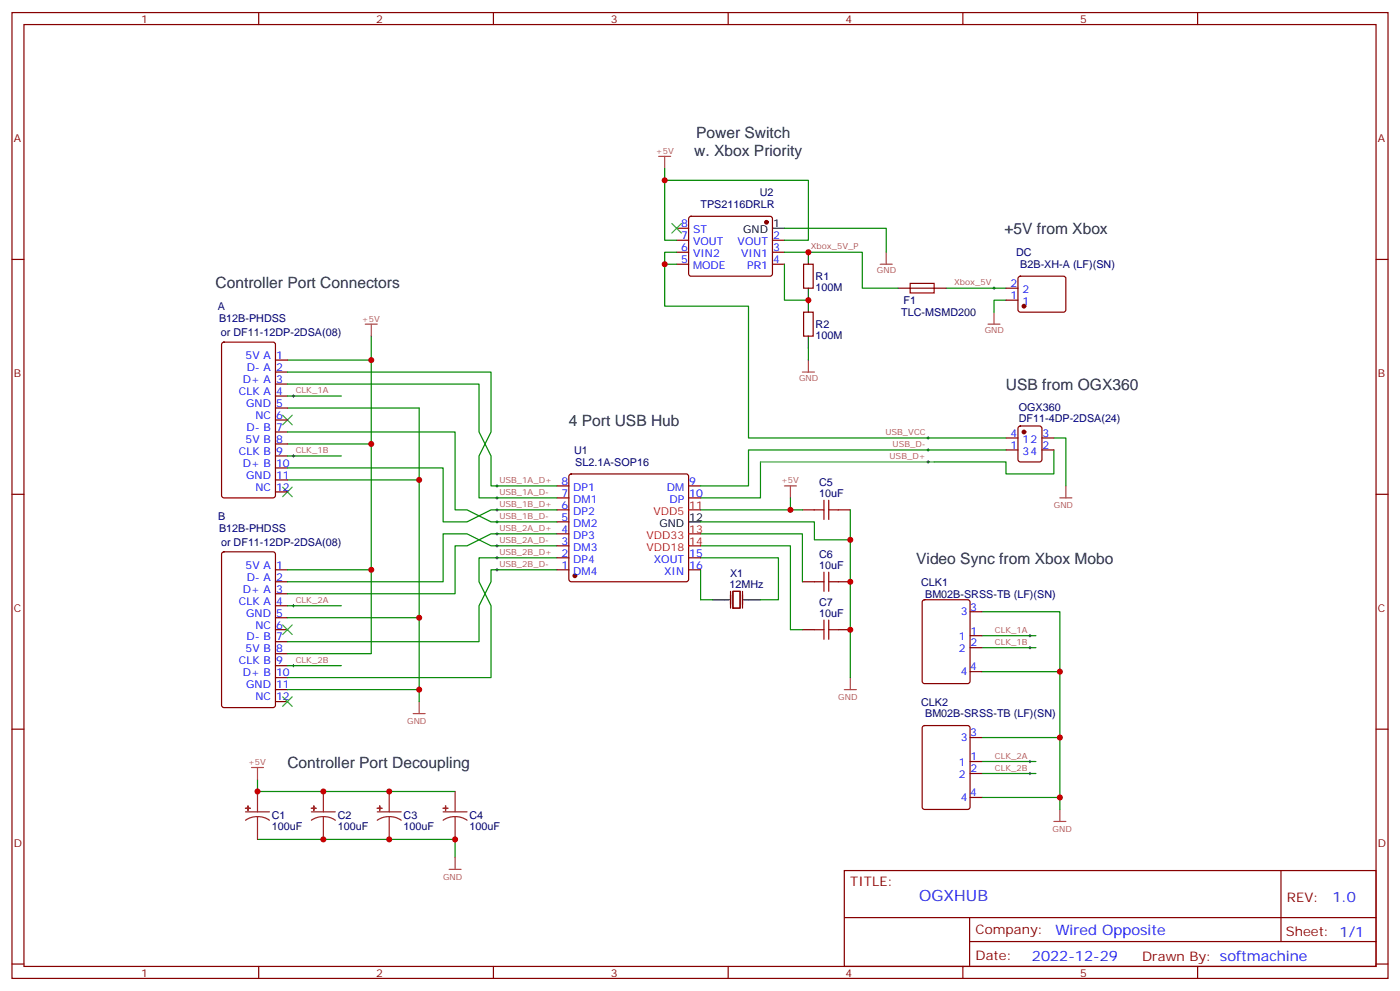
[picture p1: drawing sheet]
<svg xmlns="http://www.w3.org/2000/svg" width="412mm" height="292mm" viewBox="0 0 412 292" stroke-linecap="round" stroke-linejoin="round" font-family="sans-serif">
<g fill="none" stroke="#870000" stroke-width=".35">
<path d="M3.5 3.7h405.4v284.3h-405.4zM7.1 7.2h398.2v277.3h-398.2zM76.2 3.7v3.5M145.3 3.7v3.5M214.5 3.7v3.5M283.6 3.7v3.5M352.8 3.7v3.5M3.5 76.4h3.6M199.3 70.7h3.5M199.3 74.3h3.5M199.3 77.8h3.5M199.3 67.2h3.5"/>
<path d="M203.1 63.9l.5-.2h23.2l.5 .2 .2 .5v16.5l-.7 .4-23.5-.1-.5-.6v-16.2zM227.5 70.7h3.6M227.5 74.3h3.6M227.5 77.8h3.6M236.7 77.8h2.8v7h-2.8zM405.3 76.4h3.6M236.7 91.9h2.8v7.1h-2.8zM264.6 84.8h14.1M296.3 84.8h3.6M296.3 88.4h3.6M300.1 81.5l.5-.2h12.7l.5 .2 .2 .5-.1 9.5-.6 .4-13-.1-.4-.6v-9.2zM65.5 100.9l.5-.2h14.4l.7 .4v44.8l-.4 .6-14.7 .1-.7-.5v-44.7z"/>
<path d="M81.1 106h3.6M81.1 113.1h3.6M81.1 116.6h3.6M81.1 109.5h3.6M81.1 137.8h3.6M81.1 120.1h3.6M81.1 130.7h3.6M81.1 127.2h3.6M81.1 123.6h3.6M81.1 134.2h3.6M167.8 139.7l.5-.2h33.8l.5 .2 .2 .5v30.4l-.2 .5-.5 .2h-33.8l-.5-.3-.2-.4v-30.4zM296.3 128.9h3.6"/>
<path d="M296.3 132.5h3.6M300.1 125.6l.5-.2h5.6l.7 .4v9.5l-.4 .6-5.9 .1-.7-.5v-9.4zM306.9 128.9h3.5M306.9 132.5h3.5M3.5 145.5h3.6M81.1 144.8h3.6M81.1 141.3h3.6M164 150.1h3.6M164 157.2h3.6M164 153.6h3.6M164 146.6h3.6M164 143.1h3.6"/>
<path d="M202.8 146.6h3.6M202.8 143.1h3.6M236.4 150.1h3.5M246.9 150.1h3.6M405.3 145.5h3.6M65.5 162.7l.5-.2h14.4l.7 .4v44.7l-.4 .7h-14.7l-.7-.4v-44.7zM81.1 171.3h3.6M81.1 167.7h3.6M81.1 174.8h3.6M81.1 178.3h3.6M164 167.7h3.6M164 164.2h3.6"/>
<path d="M164 160.7h3.6M202.8 167.7h3.6M202.8 164.2h3.6M215.2 174.1v4.9M215.9 174.1h2.1v4.9h-2.1zM218.7 174.1v4.9M236.4 171.3h3.5M246.9 171.3h3.6M271.9 176.8l.4-.2h12.7l.7 .4 .1 23.6-.5 .6-13 .1-.6-.5-.1-23.5zM81.1 185.4h3.6M81.1 199.5h3.6M81.1 181.9h3.6"/>
<path d="M81.1 192.4h3.6M81.1 188.9h3.6M81.1 196h3.6M236.4 185.4h3.5M246.9 185.4h3.6M285.8 187.1h3.5M285.8 190.7h3.5M285.8 180.1h3.5M285.8 197.7h3.5M3.5 214.7h3.6M81.1 206.6h3.6M81.1 203h3.6"/>
<path d="M271.9 213.8l.4-.2h12.7l.7 .4 .1 23.6-.5 .6-13 .1-.6-.5-.1-23.5zM285.8 217.1h3.5M405.3 214.7h3.6M285.8 224.2h3.5M285.8 227.7h3.5M285.8 234.8h3.5M248.7 256.3h156.6v28.2h-156.6zM377.3 256.3v20.9M248.7 270.1h156.5M285.6 277.2h119.6M285.6 270.1v14.2M3.5 283.8h3.6"/>
<path d="M76.2 284.5v3.5M145.3 284.5v3.5M214.5 284.5v3.5M283.6 284.5v3.5M352.8 284.5v3.5M405.3 283.8h3.6"/>
</g>
<g fill="none" stroke="#008700" stroke-width=".35">
<path d="M195.8 49.6v3.5M195.8 77.8h3.5M199.3 70.7h-3.5v-17.6h42.3v17.6h-7M199.3 74.3h-3.5v15.8h24.7v38.8h75.8M231.1 74.3h22.9v10.5h10.6M231.1 77.8v10.6h7M231.1 67.2h30v7.1M109.4 99v31.7M278.7 84.8h17.6M296.3 88.4h-3.5v3.5M84.7 109.5h59.9v17.7l-3.5 7v12.4h22.9M84.7 113.1h56.4v14.1l3.5 7v8.9h19.4"/>
<path d="M84.7 106h24.7M84.7 116.6h15.8M238.1 102.5v3.5M84.7 130.7h24.7v37M84.7 137.8h45.8v15.8h7.1l7-3.5h19.4M84.7 127.2h49.4v22.9h3.5l7 3.5h19.4M84.7 120.1h38.8v86.5M84.7 134.2h15.8M224 136v10.6h-17.6M296.3 132.5h-75.8v10.6h-14.1M310.4 132.5v7h-14.1v-3.5h-21.1M310.4 128.9h3.6v14.2"/>
<path d="M84.7 141.3h38.8M164 157.2h-19.4l-7 3.5h-3.5v14.1h-49.4M206.4 157.2h30v14.1M206.4 153.6h33.5v5.3h10.6M206.4 150.1h30M232.8 146.6v3.5M250.5 150.1v49.4M84.7 167.7h24.7M84.7 178.3h15.8M109.4 167.7v24.7h-24.7M164 164.2h-22.9v7.1l3.5 7v21.2h-59.9M164 167.7h-19.4v3.6l-3.5 7v10.6h-56.4"/>
<path d="M164 160.7h-19.4l-7-3.5h-7.1v14.1h-45.8M206.4 160.7h26.4v24.7h3.6M206.4 164.2h22.9v12.4h-5.3M206.4 167.7v8.9h3.5M84.7 181.9h38.8M84.7 196h15.8M289.3 180.1h22.9v54.7h-22.9M289.3 197.7h22.9M289.3 190.7h15.9M289.3 187.1h15.9M84.7 203h38.8M289.3 217.1h22.9"/>
<path d="M75.8 229.5v3.5h58.3M289.3 227.7h15.9M289.3 224.2h15.9M312.2 234.8v3.5M75.8 247.1h58.3v5.3"/>
</g>
<g fill="none" stroke="#a10000" stroke-width=".35">
<path d="M268.1 83.4h7.1v2.9h-7.1zM239.9 150.1h2.8M242.7 147.3v5.6M244.1 147.3v5.6M244.1 150.1h2.8M239.9 171.3h2.8M242.7 168.5v5.6M244.1 168.5v5.6M244.1 171.3h2.8M239.9 185.4h2.8M242.7 182.6v5.6M244.1 185.4h2.8"/>
<path d="M244.1 182.6v5.6"/>
</g>
<g fill="none" stroke="#a64a4a" stroke-width=".35">
<path d="M194 46h3.6M195.8 46v3.6M259.3 77.8h3.5M261.1 74.3v3.5M107.6 95.4h3.5M109.4 95.4v3.6M291 95.4h3.6M292.8 91.9v3.5M236.4 109.5h3.5M238.1 106v3.5M231.1 143.1h3.5M232.8 143.1v3.5"/>
<path d="M312.2 146.6h3.5M314 143.1v3.5M250.5 199.5v3.5M121.7 210.1h3.5M123.5 206.6v3.5M248.7 203h3.5M74.1 226h3.5M75.8 226v3.5M312.2 238.3v3.5M132.3 255.9h3.5M134.1 252.4v3.5M310.4 241.8h3.6"/>
</g>
<g fill="none" stroke="#000" stroke-width=".29">
<path d="M237.8 74.3h.7M238.1 73.9v.7M292.5 84.8h.7M292.8 84.5v.7M86.1 116.6h.7M86.4 116.2v.7M86.1 134.2h.7M86.4 133.9v.7M273 136h.8M273 132.5h.8M273 128.9h.8M273.4 128.6v.7"/>
<path d="M273.4 132.1v.7M273.4 135.6v.7M146 143.1h.8M146 146.6h.8M146 150.1h.8M146 153.6h.8M146 157.2h.8M146.4 142.7v.7M146.4 146.2v.7M146.4 149.8v.7M146.4 153.3v.7M146.4 156.8v.7"/>
<path d="M86.1 178.3h.7M86.4 178v.7M146 160.7h.8M146 164.2h.8M146 167.7h.8M146.4 160.3v.7M146.4 163.9v.7M146.4 167.4v.7M86.1 196h.7M86.4 195.6v.7M303 190.7h.7M303 187.1h.7"/>
<path d="M303.4 186.8v.7M303.4 190.3v.7M303 227.7h.7M303 224.2h.7M303.4 223.8v.7M303.4 227.4v.7"/>
</g>
<path d="M197.9 65.8l2.8 2.8M200.7 65.8l-2.8 2.8M83.3 122.2l2.8 2.9M86.1 122.2l-2.8 2.9M83.3 143.4l2.8 2.8M86.1 143.4l-2.8 2.8M83.3 184l2.8 2.8M86.1 184l-2.8 2.8M83.3 205.1l2.8 2.9M86.1 205.1l-2.8 2.9" fill="none" stroke="#3c3" stroke-width=".35"/>
<g fill="#870000" stroke="#870000" stroke-width=".35">
<circle cx="169.3" cy="169.5" r=".53"/>
<circle cx="225.8" cy="65.4" r=".53"/>
<circle cx="301.6" cy="90.1" r=".53"/>
<circle cx="301.6" cy="127.2" r=".53"/>
</g>
<path d="M202.8 150.1h3.6M202.8 157.2h3.6M202.8 160.7h3.6" fill="none" stroke="#f00" stroke-width=".35"/>
<path d="M227.5 67.2h3.6M238.1 74.3v3.5M238.1 84.8v7.1M238.1 99v3.5M202.8 153.6h3.6M209.9 176.6h4.9M219.1 176.6h4.9" fill="none" stroke="#000" stroke-width=".35"/>
<path d="M224 136h51.2" fill="none" stroke="#4aa64a" stroke-width=".35"/>
<g fill="none" stroke="#8c2424" stroke-width=".35">
<path d="M72.3 239h7.1M75.8 233v6M91.7 239h7.1M95.2 233v6M111.1 239h7.1M114.7 233v6M130.5 239h7.1M134.1 233v6M75.8 240.4l1.9 .3 1.7 .8M75.8 240.4l-1.8 .3-1.7 .8M75.8 240.4v6.7M95.2 240.4l1.9 .3 1.7 .8"/>
<path d="M95.2 240.4l-1.8 .3-1.7 .8M95.2 240.4v6.7M114.7 240.4l1.8 .3 1.7 .8M114.7 240.4l-1.9 .3-1.7 .8M114.7 240.4v6.7M134.1 240.4l1.8 .3 1.7 .8M134.1 240.4l-1.9 .3-1.7 .8M134.1 240.4v6.7"/>
</g>
<g fill="#8c2424" stroke="#8c2424" stroke-width=".35">
<path d="M72.3 237.9l1.4 .1z"/>
<path d="M73 237.2l.1 1.5z"/>
<path d="M91.7 237.9l1.4 .1z"/>
<path d="M92.4 237.2l.1 1.5z"/>
<path d="M111.1 237.9l1.4 .1z"/>
<path d="M111.8 237.2l.1 1.5z"/>
<path d="M130.5 237.9l1.4 .1z"/>
<path d="M131.2 237.2l.1 1.5z"/>
</g>
<g fill="#c00">
<circle cx="250.5" cy="185.4" r=".88"/>
<circle cx="250.5" cy="171.3" r=".88"/>
<circle cx="312.2" cy="197.7" r=".88"/>
<circle cx="312.2" cy="217.1" r=".88"/>
<circle cx="109.4" cy="106" r=".88"/>
<circle cx="250.5" cy="158.9" r=".88"/>
<circle cx="232.8" cy="150.1" r=".88"/>
<circle cx="123.5" cy="141.3" r=".88"/>
<circle cx="123.5" cy="181.9" r=".88"/>
<circle cx="123.5" cy="203" r=".88"/>
<circle cx="109.4" cy="130.7" r=".88"/>
<circle cx="109.4" cy="167.7" r=".88"/>
<circle cx="195.8" cy="53.1" r=".88"/>
<circle cx="195.8" cy="77.8" r=".88"/>
<circle cx="238.1" cy="88.4" r=".88"/>
<circle cx="238.1" cy="74.3" r=".88"/>
<circle cx="312.2" cy="234.8" r=".88"/>
<circle cx="75.8" cy="233" r=".88"/>
<circle cx="95.3" cy="233" r=".88"/>
<circle cx="95.3" cy="247.1" r=".88"/>
<circle cx="114.7" cy="233" r=".88"/>
<circle cx="114.7" cy="247.1" r=".88"/>
<circle cx="134.1" cy="247.1" r=".88"/>
</g>
<g font-size="4.6" fill="#333">
<text x="205.1" y="40.7">Power Switch</text>
<text x="204.5" y="46">w. Xbox Priority</text>
<text x="295.9" y="69">+5V from Xbox</text>
<text x="63.5" y="84.8">Controller Port Connectors</text>
<text x="296.3" y="114.8">USB from OGX360</text>
<text x="167.6" y="125.4">4 Port USB Hub</text>
<text x="269.9" y="166">Video Sync from Xbox Mobo</text>
<text x="84.7" y="226">Controller Port Decoupling</text>
</g>
<text font-size="4.6" fill="#00f" x="270.8" y="265.3">OGXHUB</text>
<g font-size="4.2" fill="#00f">
<text x="392.5" y="265.6">1.0</text>
<text x="310.9" y="275.1">Wired Opposite</text>
<text x="304" y="282.9">2022-12-29</text>
</g>
<g font-size="3.9" fill="#800">
<text x="250.5" y="260.9">TITLE:</text>
<text x="379.1" y="265.6">REV:</text>
<text x="287.4" y="275.1">Company:</text>
<text x="378.7" y="275.7">Sheet: 1/1</text>
<text x="287.4" y="282.8">Date:</text>
<text x="336.4" y="282.8">Drawn By: softmachine</text>
</g>
<g font-size="3.2" fill="#800">
<text x="41.6" y="6.7">1</text>
<text x="110.8" y="6.7">2</text>
<text x="179.9" y="6.7">3</text>
<text x="249.1" y="6.7">4</text>
<text x="318.2" y="6.7">5</text>
<text x="4.1" y="41.8">A</text>
<text x="405.9" y="41.8">A</text>
<text x="4.1" y="110.9">B</text>
<text x="405.9" y="110.9">B</text>
<text x="4.1" y="180.1">C</text>
<text x="405.9" y="180.1">C</text>
<text x="4.1" y="249.2">D</text>
<text x="405.9" y="249.2">D</text>
<text x="41.6" y="287.5">1</text>
<text x="110.8" y="287.5">2</text>
<text x="179.9" y="287.5">3</text>
<text x="249.1" y="287.5">4</text>
<text x="318.2" y="287.5">5</text>
</g>
<g font-size="3.2" fill="#000080">
<text x="223.8" y="57.8">U2</text>
<text x="206.3" y="61.3">TPS2116DRLR</text>
<text x="299.3" y="75.4">DC</text>
<text x="240.2" y="82.5">R1</text>
<text x="300.6" y="79">B2B-XH-A (LF)(SN)</text>
<text x="240.2" y="85.6">100M</text>
<text x="266.2" y="89.5">F1</text>
<text x="64.2" y="91.3">A</text>
<text x="64.5" y="94.8">B12B-PHDSS</text>
<text x="265.5" y="93">TLC-MSMD200</text>
<text x="65.1" y="99">or DF11-12DP-2DSA(08)</text>
<text x="240.2" y="99.8">100M</text>
<text x="240.2" y="96.6">R2</text>
<text x="300.1" y="124.2">DF11-4DP-2DSA(24)</text>
<text x="300.1" y="121">OGX360</text>
<text x="169.1" y="133.6">U1</text>
<text x="169.5" y="137.1">SL2.1A-SOP16</text>
<text x="241.3" y="143.1">C5</text>
<text x="241.3" y="146.2">10uF</text>
<text x="64.2" y="153">B</text>
<text x="64.5" y="156.5">B12B-PHDSS</text>
<text x="65.1" y="160.7">or DF11-12DP-2DSA(08)</text>
<text x="241.3" y="167.4">10uF</text>
<text x="241.3" y="164.3">C6</text>
<text x="214.9" y="173">12MHz</text>
<text x="215" y="169.9">X1</text>
<text x="271.3" y="172.4">CLK1</text>
<text x="241.3" y="178.4">C7</text>
<text x="272.5" y="175.9">BM02B-SRSS-TB (LF)(SN)</text>
<text x="241.3" y="181.5">10uF</text>
<text x="271.3" y="207.7">CLK2</text>
<text x="272.5" y="211.2">BM02B-SRSS-TB (LF)(SN)</text>
<text x="80.1" y="244.4">100uF</text>
<text x="80.1" y="241.2">C1</text>
<text x="99.5" y="244.4">100uF</text>
<text x="99.5" y="241.2">C2</text>
<text x="118.9" y="244.4">100uF</text>
<text x="118.9" y="241.2">C3</text>
<text x="138.3" y="244.4">100uF</text>
<text x="138.3" y="241.2">C4</text>
</g>
<g font-size="3.2" fill="#00f">
<text x="200.7" y="70.4">7</text>
<text x="200.7" y="66.9">8</text>
<text x="204.2" y="68.6">ST</text>
<text x="227.7" y="70.4">2</text>
<text x="200.7" y="77.4">5</text>
<text x="200.7" y="73.9">6</text>
<text x="204.2" y="75.7">VIN2</text>
<text x="204.2" y="72.1">VOUT</text>
<text x="217.3" y="72.1">VOUT</text>
<text x="218.3" y="75.7">VIN1</text>
<text x="227.7" y="73.9">3</text>
<text x="227.7" y="77.4">4</text>
<text x="204.2" y="79.2">MODE</text>
<text x="220.1" y="79.2">PR1</text>
<text x="297.7" y="88">1</text>
<text x="297.7" y="84.5">2</text>
<text x="301.2" y="89.8">1</text>
<text x="301.2" y="86.3">2</text>
<text x="72.4" y="105.7">5V A</text>
<text x="81.3" y="105.7">1</text>
<text x="71.5" y="112.7">D+ A</text>
<text x="72.7" y="109.2">D- A</text>
<text x="81.3" y="112.7">3</text>
<text x="81.3" y="109.2">2</text>
<text x="70.4" y="116.2">CLK A</text>
<text x="72.6" y="119.8">GND</text>
<text x="81.3" y="119.8">5</text>
<text x="81.3" y="116.2">4</text>
<text x="75.2" y="123.3">NC</text>
<text x="81.3" y="123.3">6</text>
<text x="72.4" y="130.4">5V B</text>
<text x="72.7" y="126.8">D- B</text>
<text x="81.3" y="130.4">8</text>
<text x="81.3" y="126.8">7</text>
<text x="297.7" y="128.6">4</text>
<text x="301.2" y="130.4">12</text>
<text x="307.1" y="128.6">3</text>
<text x="70.4" y="133.9">CLK B</text>
<text x="71.5" y="137.4">D+ B</text>
<text x="81.3" y="137.4">10</text>
<text x="81.3" y="133.9">9</text>
<text x="297.7" y="132.1">1</text>
<text x="301.2" y="133.9">34</text>
<text x="307.1" y="132.1">2</text>
<text x="72.6" y="140.9">GND</text>
<text x="81.3" y="140.9">11</text>
<text x="165.4" y="142.7">8</text>
<text x="203" y="142.7">9</text>
<text x="75.2" y="144.5">NC</text>
<text x="81.3" y="144.5">12</text>
<text x="165.4" y="149.8">6</text>
<text x="165.4" y="146.2">7</text>
<text x="168.9" y="148">DM1</text>
<text x="168.9" y="144.5">DP1</text>
<text x="196.4" y="144.5">DM</text>
<text x="197.2" y="148">DP</text>
<text x="203" y="146.2">10</text>
<text x="165.4" y="153.3">5</text>
<text x="168.9" y="155">DM2</text>
<text x="168.9" y="151.5">DP2</text>
<text x="165.4" y="160.3">3</text>
<text x="165.4" y="156.8">4</text>
<text x="168.9" y="158.6">DP3</text>
<text x="72.4" y="167.4">5V A</text>
<text x="81.3" y="167.4">1</text>
<text x="165.4" y="167.4">1</text>
<text x="165.4" y="163.9">2</text>
<text x="168.9" y="165.6">DP4</text>
<text x="168.9" y="162.1">DM3</text>
<text x="192.6" y="165.6">XOUT</text>
<text x="203" y="163.9">15</text>
<text x="203" y="167.4">16</text>
<text x="72.7" y="170.9">D- A</text>
<text x="81.3" y="170.9">2</text>
<text x="168.9" y="169.2">DM4</text>
<text x="195.7" y="169.2">XIN</text>
<text x="70.4" y="178">CLK A</text>
<text x="71.5" y="174.4">D+ A</text>
<text x="81.3" y="174.4">3</text>
<text x="81.3" y="178">4</text>
<text x="285.8" y="179.7">3</text>
<text x="72.6" y="181.5">GND</text>
<text x="75.2" y="185">NC</text>
<text x="81.3" y="181.5">5</text>
<text x="81.3" y="185">6</text>
<text x="283" y="181.2">3</text>
<text x="72.7" y="188.6">D- B</text>
<text x="81.3" y="188.6">7</text>
<text x="282.4" y="188.6">1</text>
<text x="285.9" y="186.8">1</text>
<text x="285.9" y="190.3">2</text>
<text x="70.4" y="195.6">CLK B</text>
<text x="72.4" y="192.1">5V B</text>
<text x="81.3" y="192.1">8</text>
<text x="81.3" y="195.6">9</text>
<text x="282.4" y="192.1">2</text>
<text x="285.8" y="197.4">4</text>
<text x="71.5" y="199.1">D+ B</text>
<text x="72.6" y="202.7">GND</text>
<text x="81.3" y="199.1">10</text>
<text x="81.3" y="202.7">11</text>
<text x="283" y="198.8">4</text>
<text x="75.2" y="206.2">NC</text>
<text x="81.3" y="206.2">12</text>
<text x="283" y="218.2">3</text>
<text x="285.8" y="216.8">3</text>
<text x="282.4" y="225.6">1</text>
<text x="285.9" y="223.8">1</text>
<text x="285.9" y="227.4">2</text>
<text x="282.4" y="229.1">2</text>
<text x="283" y="235.8">4</text>
<text x="285.8" y="234.4">4</text>
</g>
<g font-size="3.2">
<text x="219" y="68.6">GND</text>
<text x="227.7" y="66.9">1</text>
<text x="194.3" y="155">GND</text>
<text x="203" y="153.3">12</text>
</g>
<g font-size="3.2" fill="#f00">
<text x="203" y="149.8">11</text>
<text x="192.5" y="151.5">VDD5</text>
<text x="190.5" y="158.6">VDD33</text>
<text x="203" y="156.8">13</text>
<text x="203" y="160.3">14</text>
<text x="190.5" y="162.1">VDD18</text>
</g>
<g font-size="2.5" fill="#a54b4b">
<text x="193.2" y="45.3">+5V</text>
<text x="238.9" y="73.3">Xbox_5V_P</text>
<text x="258.3" y="80.5">GND</text>
<text x="281.1" y="83.9">Xbox_5V</text>
<text x="106.6" y="94.7">+5V</text>
<text x="290.1" y="98.1">GND</text>
<text x="235.4" y="112.3">GND</text>
<text x="87.1" y="115.7">CLK_1A</text>
<text x="260.8" y="128.1">USB_VCC</text>
<text x="262.9" y="131.6">USB_D-</text>
<text x="87.1" y="133.3">CLK_1B</text>
<text x="262" y="135.1">USB_D+</text>
<text x="147.1" y="142.2">USB_1A_D+</text>
<text x="230.1" y="142.3">+5V</text>
<text x="147.1" y="145.7">USB_1A_D-</text>
<text x="147.1" y="149.2">USB_1B_D+</text>
<text x="310.4" y="149.6">GND</text>
<text x="147.1" y="152.8">USB_1B_D-</text>
<text x="147.1" y="156.3">USB_2A_D+</text>
<text x="147.1" y="159.8">USB_2A_D-</text>
<text x="147.1" y="163.3">USB_2B_D+</text>
<text x="147.1" y="166.9">USB_2B_D-</text>
<text x="87.1" y="177.4">CLK_2A</text>
<text x="293" y="189.8">CLK_1B</text>
<text x="293.1" y="186.3">CLK_1A</text>
<text x="87.1" y="195.1">CLK_2B</text>
<text x="246.9" y="206.1">GND</text>
<text x="119.9" y="213.1">GND</text>
<text x="73.1" y="225.2">+5V</text>
<text x="293" y="226.8">CLK_2B</text>
<text x="293.1" y="223.3">CLK_2A</text>
<text x="310.1" y="244.9">GND</text>
<text x="130.5" y="259">GND</text>
</g>
</svg>
